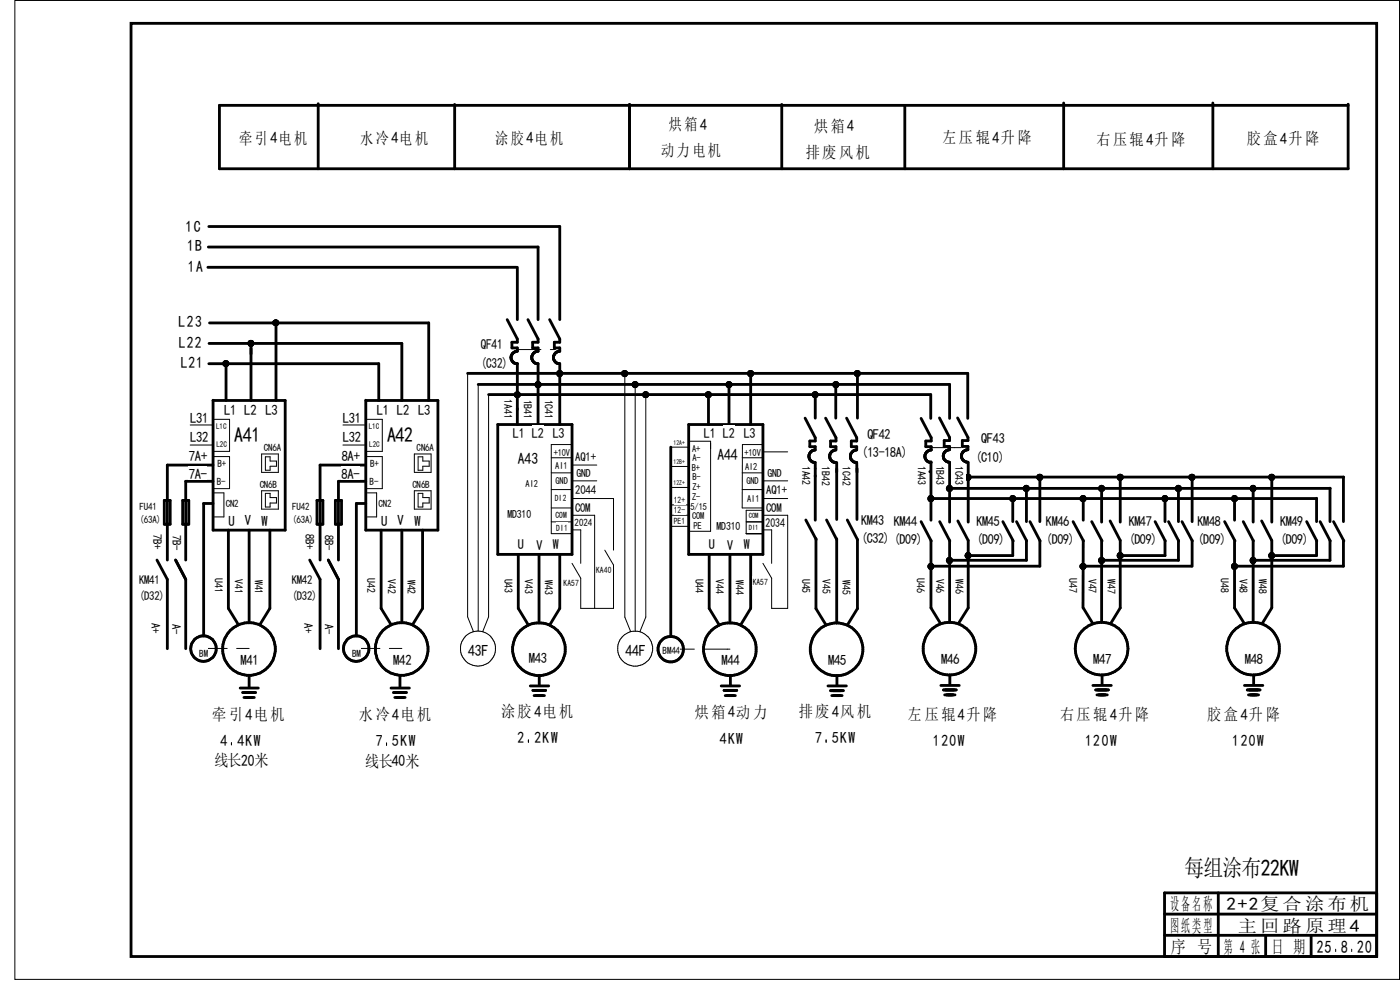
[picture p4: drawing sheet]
<svg xmlns="http://www.w3.org/2000/svg" width="297mm" height="210mm" viewBox="0 0 297 210" stroke-linecap="round" stroke-linejoin="round" font-family="sans-serif">
<g fill="none" stroke="#000" stroke-width=".6">
<path d="M67.5 22v13.8M96.5 22.2v13.6M133.6 22.2v13.6M165.8 22.2v13.6M191.9 22.3v13.5M225.6 21.8v14M257.3 21.8v14M286 22.1v13.7h-239.4v-13.5h239.4M44.1 56.7h65.5M44.2 52.4h69.9v15.4M44.3 48.1h74.5v19.7M109.7 56.7v11.1"/>
<path d="M44.3 77.1h36.1v7.8M44.3 72.9h40.9v12M44.4 68.5h46.6v16.4M48 77.1v7.8M53.3 72.9v12M58.5 68.5v16.4M99.2 79.2h106.1v9.5M107.6 67.8l2.1 4.1v.7h-1.1v1.2h1.1v.7a1.35 1.35 0 0 0-1.1 2M108.6 76.5l.5 .5 .3 .1M108.6 76.5l.2 .3 .6 .3M109.4 77.1h.3v13M112 67.8l2.1 4.1v.7h-1.1v1.2h1.1v.7a1.35 1.35 0 0 0-1.1 2"/>
<path d="M113 76.5l.5 .5M113.5 77l.3 .1M113.8 77.1h.3M113.8 77.1h.3v13M116.6 67.8l2.2 4.1v.7h-1.2v1.2h1.2v.7h-.4M117.6 76.5l.4 .5 .4 .1M117.6 76.5l.2 .3 .6 .3M117.8 74.9a1.29 1.29 0 0 0-.2 1.6M118.4 74.5l-.6 .4M118.4 77.1h.3M118.4 77.1h.4v13.1M159.2 79.3v10.8"/>
<path d="M181.9 79.2v9.5M45.2 98.6h-9.7v20.2M45.2 84.9v27.6h15.3v-27.6h-15.3M77.6 98.6h-9.7v20.2M77.6 84.9v27.6h15.3v-27.6h-15.3M101.4 81.5h100.1v7.2M103.7 83.7h93.8v5M105.6 90.1h15.8v27.5h-15.8zM142.3 94.9v40.1M146.1 90.1h15.8v27.5h-15.8zM150.3 83.7v6.4M154.6 81.5v8.6"/>
<path d="M170.8 88.7l2.2 4.2v.6h-1.2v1.2h1.2v.8M171.6 96.8l.1 .6 .5 .5M171.6 96.8l.4 .9M172.2 97.9l.7 .2zM172.9 95.5a1.37 1.37 0 0 0-1.3 1.3M173 83.7v5M173 98.1v12.2M175.1 88.7l2.3 4.2v.6h-1.2v1.2h1.2v.8M176 96.8l.1 .6M176.1 97.4l.5 .5M176.6 97.9l.7 .2M177.3 95.5a1.37 1.37 0 0 0-1.3 1.3"/>
<path d="M177.3 81.6v7.1M177.5 98.1v12.1M179.6 88.7l2.2 4.2v.6h-1.2v1.2h1.2v.8M180.4 96.8l.1 .6M180.5 97.4l.5 .5M181 97.9l.7 .2M181.7 95.5a1.37 1.37 0 0 0-1.3 1.3M181.8 98.1v2.1M181.8 99.4v10.8M195.4 88.7l2.2 4.2v.6h-1.2v1.2h1.2v.8a1.35 1.35 0 0 0-1.2 1.9M196.4 97.4l.4 .5 .4 .1M196.4 97.4l.2 .4 .6 .2"/>
<path d="M197.2 98l.3 .1M197.2 98l.4 .1M197.5 97.9v12.4M199.3 88.7l2.2 4.1v.7h-1.2v1.2h1.2v.7M200.1 96.4v.6M200.1 97l.4 .6M200.5 97.6l.2 .3M200.7 97.9l.7 .1zM201.4 95.4a1.36 1.36 0 0 0-1.3 1M201.5 98v12.7M203.1 88.7l2.3 4.1v.7h-1.3v1.2h1.3v.7M205.3 95.4a1.32 1.32 0 0 0-1.3 1.3 1.32 1.32 0 0 0 1.3 1.3"/>
<path d="M205.4 98v12.7M33.3 118.8l2.2 4.1v14.7M34.9 106.2h1.2v5h-1.2zM37.3 118.8l2.1 4.1v14.7M38.8 106.2h1.2v5h-1.2zM45.2 102.1h-5.8v16.7M45.2 106.8h-2v28.1M48.5 112.5v16.6l2.1 3.5M52.9 112.5v19.6M57.3 112.5v16.6l-2.2 3.5M65.7 118.8l2.2 4.1v14.7M67.2 106.2h1.3v5h-1.3z"/>
<path d="M69.6 118.8l2.2 4.1v14.7M71.1 106.2h1.4v5h-1.4zM77.6 102.1h-5.8v16.7M77.6 106.8h-2v28.1M80.9 112.5v16.6l2.1 3.5M85.2 112.5v19.6M89.6 112.5v16.6l-2.1 3.5M110 117.6v11.5l2.1 3.5M114.4 117.6v14.5M118.8 117.6v11.5l-2.2 3.5M150.4 117.6v11.5l2.2 3.5M154.9 117.6v14.5"/>
<path d="M159.2 117.6v11.5l-2.1 3.5M170.9 110.3l2.3 4.2M173.1 114.2v14.9l2.1 3.5M175.3 110.3l2.2 4.2M177.5 114.3v17.8M179.7 110.3l2.2 4.2v14.6l-2.2 3.5M195.4 110.6l2.2 4.1M197.2 100h.1M197.5 114.6v14.3l2.1 3.4M197.5 105.8h81.8M199.4 110.6l2.1 4.1M201.5 114.6v17.4"/>
<path d="M201.5 103.6h80.7M203.2 110.5l2.2 4.1v14.3l-2.1 3.4M205.4 101.2h79.6M212.7 110.6l2.2 4.1M214.8 105.7v4.9M214.8 114.6v3.3h-9.4M215.7 110.6l2.1 4.1M217.7 103.5v7.1M217.7 114.6v4.3h-16.2M218.5 110.6l2.1 4.1M220.6 101.2v9.4M220.6 114.6v5.5h-23.1"/>
<path d="M227.6 110.6l2.2 4.1M229.8 105.8v4.5M229.8 114.6v14.3M231.6 110.6l2.2 4.1M233.7 103.6v7.1M233.7 114.6v17.4M235.5 110.5l2.2 4.1v14.3l-2.1 3.4M237.7 101.2v9.5M245 110.6l2.2 4.1M247.1 114.6v3.3h-9.4M247.1 105.7v4.9M247.9 110.6l2.1 4.1"/>
<path d="M250 114.6v4.3h-16.3M250 103.5v7.1M250.8 110.6l2.1 4.1M252.9 114.6l-.1 5.5h-23M252.9 101.2v9.4M259.8 110.6l2.2 4.1M261.6 106.1v.1M261.9 105.8v4.5M261.9 114.6v14.3l2.1 3.4M263.7 110.6l2.2 4.1M265.9 103.6v7.1M265.9 114.6v17.4"/>
<path d="M267.6 110.5l2.2 4.1v14.3l-2 3.4M269.8 101.2v9.5M277.2 110.6l2.1 4.1M279.3 114.6v3.3h-9.5M279.3 105.7v4.9M280.1 110.6l2.1 4.1M282.1 114.6v4.3h-16.2M282.1 103.5v7.1M282.9 110.6l2.2 4.1M285 114.6v5.5h-23.1M285 101.2v9.4M229.8 128.9l2 3.4"/>
<path d="M233.7 132a5.6 5.6 0 0 0-5.2 7.8 5.6 5.6 0 0 0 9.2 1.7 5.6 5.6 0 0 0-2.1-9.2M233.7 132l1.9 .3M265.9 132a5.6 5.6 0 0 0-5.2 7.8 5.6 5.6 0 0 0 9.1 1.7 5.6 5.6 0 0 0-2-9.2M265.9 132l1.9 .3M51 145.9h3.8M51.5 146.9h2.7M51.7 147.9h2.3M52.9 143.3v2.5M82.9 145.9h3.9M83.5 146.9h2.7M83.8 147.9h2.1M84.8 143.3v2.5"/>
<path d="M112.5 145.5h3.9M113.1 146.4h2.6M113.3 147.6h2.2M114.4 143.3v2M153 145.5h3.9M153.6 146.4h2.7M153.8 147.6h2.2M155 143.3v2M175.6 145.5h3.9M176.2 146.5h2.7M176.5 147.6h2.1M177.6 143.3v2"/>
<path d="M199.6 145.4h3.9M200.1 146.3h2.8M200.4 147.4h2.2M201.5 143.2v2M231.8 145.4h3.9M232.4 146.3h2.8M232.7 147.4h2.2M233.8 143.2v2M264 145.4h3.9M264.6 146.3h2.7M264.9 147.4h2.1M266 143.2v2"/>
<circle cx="47.9" cy="77.1" r=".45"/>
<circle cx="53.2" cy="72.8" r=".45"/>
<circle cx="58.5" cy="68.5" r=".45"/>
<circle cx="118.7" cy="79.2" r=".45"/>
<circle cx="132.5" cy="79.2" r=".47"/>
<circle cx="159.2" cy="79.2" r=".47"/>
<circle cx="181.9" cy="79.2" r=".45"/>
<circle cx="109.8" cy="83.7" r=".45"/>
<circle cx="114.1" cy="81.6" r=".47"/>
<circle cx="134.7" cy="81.6" r=".45"/>
<circle cx="137" cy="83.7" r=".45"/>
<circle cx="150.3" cy="83.7" r=".45"/>
<circle cx="154.7" cy="81.6" r=".46"/>
<circle cx="172.9" cy="83.7" r=".44"/>
<circle cx="177.3" cy="81.6" r=".47"/>
<circle cx="197.5" cy="105.8" r=".46"/>
<circle cx="201.4" cy="103.6" r=".45"/>
<circle cx="201.4" cy="118.9" r=".44"/>
<circle cx="205.4" cy="117.9" r=".45"/>
<circle cx="205.4" cy="101.3" r=".46"/>
<circle cx="214.8" cy="105.7" r=".46"/>
<circle cx="217.7" cy="103.6" r=".45"/>
<circle cx="220.6" cy="101.2" r=".46"/>
<circle cx="229.8" cy="105.8" r=".44"/>
<circle cx="233.7" cy="118.9" r=".47"/>
<circle cx="233.7" cy="103.6" r=".46"/>
<circle cx="237.6" cy="101.2" r=".46"/>
<circle cx="237.6" cy="117.9" r=".47"/>
<circle cx="247.1" cy="105.8" r=".45"/>
<circle cx="250" cy="103.6" r=".47"/>
<circle cx="252.9" cy="101.3" r=".46"/>
<circle cx="261.9" cy="105.8" r=".45"/>
<circle cx="265.8" cy="118.9" r=".46"/>
<circle cx="265.8" cy="103.6" r=".47"/>
<circle cx="269.7" cy="101.2" r=".46"/>
<circle cx="269.8" cy="117.9" r=".45"/>
<circle cx="43.2" cy="137.6" r="2.7"/>
<circle cx="52.8" cy="137.7" r="5.6"/>
<circle cx="75.6" cy="137.6" r="2.71"/>
<circle cx="85.2" cy="137.7" r="5.6"/>
<circle cx="114.3" cy="137.7" r="5.6"/>
<circle cx="142.3" cy="137.7" r="2.71"/>
<circle cx="154.8" cy="137.7" r="5.6"/>
<circle cx="177.5" cy="137.7" r="5.6"/>
<circle cx="197.5" cy="120.2" r=".45"/>
<circle cx="201.4" cy="137.6" r="5.6"/>
<circle cx="229.8" cy="120.2" r=".45"/>
<circle cx="261.9" cy="120.2" r=".46"/>
</g>
<g fill="none" stroke="#000" stroke-width=".21">
<path d="M99.2 79.2v51.6l1.2 3.2M109.7 74.1h5M116.8 74.1h1.1M132.6 79.3v51.6l1.2 3.1M40.3 90.1h4.9M40.3 94.4h4.9M45.2 89h3.5v6.7h-3.5M45.2 96.9h3.5v6.8h-3.5M55.5 96.3h3.5v3.9h-3.5zM56.3 96.9h1v.9h1.4v1.1h-1.4v.9h-1zM72.7 90.1h4.9M72.7 94.4h4.9"/>
<path d="M77.6 89h3.5v6.7h-3.5M77.6 96.9h3.5v6.8h-3.5M87.9 96.3h3.6v3.9h-3.6zM88.7 96.9h1v.9h1.4v1.1h-1.4v.9h-1zM101.4 81.5v52.3M103.7 83.7v47.1l-1.3 3.2M117 97.1h4.3M121.3 98.6h5.3M121.4 94.3h-4.4v18.9h4.3M134.7 81.6v52.2M137 83.7v47.2l-1.3 3.1M142.3 94.9h3.8"/>
<path d="M142.3 98.9h3.8M146.1 93.6h4.6v19.1h-4.6M157.5 97.1h4.3M161.9 94.3h-4.4v13.4h4.4M161.9 95.9h5.2M197.6 95h6.3M45.2 104.5h2.3v5.2h-2.3M55.5 104.1h3.5v3.9h-3.5zM56.3 104.7h1v.9h1.4v1.1h-1.4v.9h-1zM77.6 104.5h2.3v5.2h-2.3M87.9 104.1h3.6v3.9h-3.6zM88.7 104.7h1v.9h1.4v1.1h-1.4v.9h-1z"/>
<path d="M117 107.7h4.4M117 110.7h4.3M117 100.3h4.4M117 103.8h4.4M121.3 105.8h8.9v10.9M121.4 112.4h1.8v7.1M121.4 109.3h4.8v19.8M121.4 102h5.2M128.3 116.7l1.9 3.2v9.2h-7v-6.4l-1.8-3.2M142.3 103.4h3.8M142.3 107.1h3.8M142.3 109.3h3.8"/>
<path d="M142.3 111.6h3.8M157.5 100.3h4.4M157.5 103.8h4.4M158.3 110.7h3.5M161.8 108.2h-3.5v5h3.5M161.8 105.8h5.3M161.9 109.3h5.2v19.8h-3.4v-6.4l-1.8-3.2M161.9 112.4h1.8v7.1M161.9 102h5.2M43.2 137.5h5M50.2 137.5h2.7M75.6 137.5h5"/>
<path d="M82.6 137.5h2.6M142.3 137.7h5M149.3 137.7h5.6"/>
<circle cx="101.4" cy="137.6" r="3.7"/>
<circle cx="134.7" cy="137.6" r="3.7"/>
</g>
<g fill="#000">
<circle cx="109.7" cy="86.7" r=".3"/>
<circle cx="173" cy="100.9" r=".3"/>
</g>
<g fill="#fff">
<path d="M29.5 121.5h4.4v2.6h-4.4z" fill-rule="evenodd"/>
<path d="M29.5 124.9h5.5v2.6h-5.5z" fill-rule="evenodd"/>
<path d="M56.3 85.3h2.6v3h-2.6z" fill-rule="evenodd"/>
<path d="M51.8 85.3h2.6v3h-2.6z" fill-rule="evenodd"/>
<path d="M47.5 85.3h2.6v3h-2.6z" fill-rule="evenodd"/>
<path d="M55.5 108.7h1.3v3h-1.3z" fill-rule="evenodd"/>
<path d="M51.9 108.7h1.3v3h-1.3z" fill-rule="evenodd"/>
<path d="M48.5 108.7h1.3v3h-1.3z" fill-rule="evenodd"/>
<path d="M36.3 132.3h2.5v2.2h-2.5z" fill-rule="evenodd"/>
<path d="M32.2 113.3h2.6v3.3h-2.6z" fill-rule="evenodd"/>
<path d="M49.7 89.8h5.5v4.3h-5.5z" fill-rule="evenodd"/>
<path d="M31.8 132.2h2.6v2.2h-2.6z" fill-rule="evenodd"/>
<path d="M42.3 137.4h1.8v2.1h-1.8z" fill-rule="evenodd"/>
<path d="M29.6 106.2h3.7v2.1h-3.7z" fill-rule="evenodd"/>
<path d="M29.6 109h4.6v2.2h-4.6z" fill-rule="evenodd"/>
<path d="M51 138.2h3.9v3h-3.9z" fill-rule="evenodd"/>
<path d="M40.1 95.1h3.8v3h-3.8z" fill-rule="evenodd"/>
<path d="M40 98.8h3.9v3h-3.9z" fill-rule="evenodd"/>
<path d="M46 100.9h1.9v2.1h-1.9z" fill-rule="evenodd"/>
<path d="M46.1 97.2h1.9v2.1h-1.9z" fill-rule="evenodd"/>
<path d="M55.1 101.6h3.7v2.1h-3.7z" fill-rule="evenodd"/>
<path d="M40.3 86.9h3.9v3h-3.9z" fill-rule="evenodd"/>
<path d="M45.9 93.3h2.2v1.7h-2.2z" fill-rule="evenodd"/>
<path d="M45.8 89.4h2.2v1.8h-2.2z" fill-rule="evenodd"/>
<path d="M47.9 105.6h2.8v2.1h-2.8z" fill-rule="evenodd"/>
<path d="M56 93.8h3.7v2.2h-3.7z" fill-rule="evenodd"/>
<path d="M61.9 121.5h4.4v2.6h-4.4z" fill-rule="evenodd"/>
<path d="M61.9 124.9h5.5v2.6h-5.5z" fill-rule="evenodd"/>
<path d="M88.7 85.3h2.6v3h-2.6z" fill-rule="evenodd"/>
<path d="M84.2 85.3h2.6v3h-2.6z" fill-rule="evenodd"/>
<path d="M79.9 85.3h2.6v3h-2.6z" fill-rule="evenodd"/>
<path d="M87.9 108.7h1.3v3h-1.3z" fill-rule="evenodd"/>
<path d="M84.3 108.7h1.3v3h-1.3z" fill-rule="evenodd"/>
<path d="M80.9 108.7h1.3v3h-1.3z" fill-rule="evenodd"/>
<path d="M64.6 113.3h2.6v3.3h-2.6z" fill-rule="evenodd"/>
<path d="M82.1 89.8h5.5v4.3h-5.5z" fill-rule="evenodd"/>
<path d="M74.7 137.4h1.8v2.1h-1.8z" fill-rule="evenodd"/>
<path d="M62 106.2h3.7v2.1h-3.7z" fill-rule="evenodd"/>
<path d="M62 109h4.6v2.2h-4.6z" fill-rule="evenodd"/>
<path d="M83.4 138.2h3.9v3h-3.9z" fill-rule="evenodd"/>
<path d="M72.5 95.1h3.8v3h-3.8z" fill-rule="evenodd"/>
<path d="M72.4 98.8h3.9v3h-3.9z" fill-rule="evenodd"/>
<path d="M78.4 100.9h1.9v2.1h-1.9z" fill-rule="evenodd"/>
<path d="M78.5 97.2h1.9v2.1h-1.9z" fill-rule="evenodd"/>
<path d="M87.5 101.6h3.7v2.1h-3.7z" fill-rule="evenodd"/>
<path d="M72.7 91.1h3.9v3h-3.9z" fill-rule="evenodd"/>
<path d="M72.7 86.9h3.9v3h-3.9z" fill-rule="evenodd"/>
<path d="M78.3 93.3h2.2v1.7h-2.2z" fill-rule="evenodd"/>
<path d="M78.2 89.4h2.2v1.8h-2.2z" fill-rule="evenodd"/>
<path d="M80.3 105.6h2.8v2.1h-2.8z" fill-rule="evenodd"/>
<path d="M88.4 93.8h3.7v2.2h-3.7z" fill-rule="evenodd"/>
<path d="M76.1 149.7h16v3.3h-16z" fill-rule="evenodd"/>
</g>
<path d="M82 157.6v.5" fill="none" stroke="#000" stroke-width=".21"/>
<g fill="#fff">
<path d="M40.3 91.1h3.9v3h-3.9z" fill-rule="evenodd"/>
<path d="M68.7 132.3h2.5v2.2h-2.5z" fill-rule="evenodd"/>
<path d="M64.2 132.2h2.6v2.2h-2.6z" fill-rule="evenodd"/>
<path d="M45 149.6h16v3.3h-16z" fill-rule="evenodd"/>
</g>
<path d="M49.1 157.5v.5" fill="none" stroke="#000" stroke-width=".21"/>
<g fill="#fff">
<path d="M117.8 100.8h2.7v2.1h-2.7z" fill-rule="evenodd"/>
<path d="M117.3 90.3h2.5v2.9h-2.5z" fill-rule="evenodd"/>
<path d="M122 106.3h3.3v2.5h-3.3z" fill-rule="evenodd"/>
<path d="M122 102.5h4.4v2.6h-4.4z" fill-rule="evenodd"/>
<path d="M106.8 122.7h2.4v3.1h-2.4z" fill-rule="evenodd"/>
<path d="M111.1 122.9h2.4v3h-2.4z" fill-rule="evenodd"/>
<path d="M115.3 123h2.4v3.1h-2.4z" fill-rule="evenodd"/>
<path d="M113.8 114h1.2v2.9h-1.2z" fill-rule="evenodd"/>
<path d="M109.9 113.8h1.2v3h-1.2z" fill-rule="evenodd"/>
<path d="M117.2 113.8h1.3v2.9h-1.3z" fill-rule="evenodd"/>
<path d="M108.8 90.3h2.5v2.9h-2.5z" fill-rule="evenodd"/>
<path d="M112.9 90.3h2.5v2.9h-2.5z" fill-rule="evenodd"/>
<path d="M117.4 94.8h3.5v2h-3.5z" fill-rule="evenodd"/>
<path d="M115.3 84.7h2.4v4.1h-2.4z" fill-rule="evenodd"/>
<path d="M110.9 84.7h2.4v4.1h-2.4z" fill-rule="evenodd"/>
<path d="M106.7 84.6h2.4v4.1h-2.4z" fill-rule="evenodd"/>
<path d="M122.3 99.1h3.1v2.4h-3.1z" fill-rule="evenodd"/>
<path d="M106.3 149h15.9v3.4h-15.9z" fill-rule="evenodd"/>
</g>
<path d="M112.1 157v.5" fill="none" stroke="#000" stroke-width=".21"/>
<g fill="#fff">
<path d="M99.3 136.1h4.3v3.3h-4.3z" fill-rule="evenodd"/>
<path d="M169.9 122.8h2.4v3h-2.4z" fill-rule="evenodd"/>
<path d="M174.2 122.9h2.4v3.1h-2.4z" fill-rule="evenodd"/>
<path d="M178.5 123h2.4v3.1h-2.4z" fill-rule="evenodd"/>
<path d="M175.7 138.2h3.8v3h-3.8z" fill-rule="evenodd"/>
<path d="M169.4 149h16v3.4h-16z" fill-rule="evenodd"/>
</g>
<path d="M175.2 157v.5" fill="none" stroke="#000" stroke-width=".21"/>
<g fill="#fff">
<path d="M178.5 98.9h2.4v4.1h-2.4z" fill-rule="evenodd"/>
<path d="M174.1 98.9h2.4v4.1h-2.4z" fill-rule="evenodd"/>
<path d="M169.9 98.8h2.4v4.1h-2.4z" fill-rule="evenodd"/>
<path d="M102 71.4h4.6v3h-4.6z" fill-rule="evenodd"/>
<path d="M102 75.3h5.8v2.9h-5.8z" fill-rule="evenodd"/>
<path d="M182.8 94.3h9.7v2.9h-9.7z" fill-rule="evenodd"/>
<path d="M158.1 97.7h2.6v2.1h-2.6z" fill-rule="evenodd"/>
<path d="M158.5 104.5h2.6v2.1h-2.6z" fill-rule="evenodd"/>
<path d="M158.3 100.8h2.7v2.1h-2.7z" fill-rule="evenodd"/>
<path d="M157.8 90.3h2.5v2.9h-2.5z" fill-rule="evenodd"/>
<path d="M158.8 111h2.1v1.6h-2.1z" fill-rule="evenodd"/>
<path d="M158.8 108.5h2.1v1.6h-2.1z" fill-rule="evenodd"/>
<path d="M162.5 106.3h3.3v2.5h-3.3z" fill-rule="evenodd"/>
<path d="M162.5 102.5h4.4v2.6h-4.4z" fill-rule="evenodd"/>
<path d="M147.3 122.7h2.4v3.1h-2.4z" fill-rule="evenodd"/>
<path d="M151.6 122.9h2.4v3h-2.4z" fill-rule="evenodd"/>
<path d="M155.8 123h2.4v3.1h-2.4z" fill-rule="evenodd"/>
<path d="M153 138.2h3.9v3h-3.9z" fill-rule="evenodd"/>
<path d="M162.4 109.5h4.1v2.6h-4.1z" fill-rule="evenodd"/>
<path d="M154.3 114h1.3v2.9h-1.3z" fill-rule="evenodd"/>
<path d="M150.4 113.8h1.3v3h-1.3z" fill-rule="evenodd"/>
<path d="M157.7 113.8h1.3v2.9h-1.3z" fill-rule="evenodd"/>
<path d="M152.2 94.6h4.3v3.3h-4.3z" fill-rule="evenodd"/>
<path d="M149.3 90.3h2.5v2.9h-2.5z" fill-rule="evenodd"/>
<path d="M153.3 90.3h2.6v2.9h-2.6z" fill-rule="evenodd"/>
<path d="M152 110.3h5.1v2.4h-5.1z" fill-rule="evenodd"/>
<path d="M159.7 122.3h3.2v2h-3.2z" fill-rule="evenodd"/>
<path d="M157.9 94.8h3.5v2h-3.5z" fill-rule="evenodd"/>
<path d="M162.8 99.1h3.1v2.4h-3.1z" fill-rule="evenodd"/>
<path d="M147.1 110.3h1.7v2.1h-1.7z" fill-rule="evenodd"/>
<path d="M146.8 108.2h2.7v2h-2.7z" fill-rule="evenodd"/>
<path d="M146.8 104.2h1.8v2h-1.8z" fill-rule="evenodd"/>
<path d="M146.9 102.1h1.8v2.1h-1.8z" fill-rule="evenodd"/>
<path d="M146.9 100h1.8v2.1h-1.8z" fill-rule="evenodd"/>
<path d="M146.8 97.9h1.8v2h-1.8z" fill-rule="evenodd"/>
<path d="M146.9 95.9h1.8v2h-1.8z" fill-rule="evenodd"/>
<path d="M146.5 106.2h3.5v2h-3.5z" fill-rule="evenodd"/>
<path d="M132.6 136.1h4.3v3.3h-4.3z" fill-rule="evenodd"/>
<path d="M146.8 93.9h1.8v2.1h-1.8z" fill-rule="evenodd"/>
<path d="M142.9 107.2h2.5v1.9h-2.5z" fill-rule="evenodd"/>
<path d="M142.9 109.5h2.5v1.9h-2.5z" fill-rule="evenodd"/>
<path d="M142.9 105h2.5v1.9h-2.5z" fill-rule="evenodd"/>
<path d="M140.6 136.7h3.7v2.1h-3.7z" fill-rule="evenodd"/>
<path d="M142.9 93h2.4v1.5h-2.4z" fill-rule="evenodd"/>
<path d="M142.9 97.2h2.4v1.4h-2.4z" fill-rule="evenodd"/>
<path d="M142.9 101.6h2.4v1.5h-2.4z" fill-rule="evenodd"/>
<path d="M109.9 95.3h4.3v3.4h-4.3z" fill-rule="evenodd"/>
<path d="M199.6 138.1h3.9v3h-3.9z" fill-rule="evenodd"/>
<path d="M194.3 122.6h2.4v3.1h-2.4z" fill-rule="evenodd"/>
<path d="M202.4 122.9h2.4v3.1h-2.4z" fill-rule="evenodd"/>
<path d="M206.9 95.3h6.2v2.9h-6.2z" fill-rule="evenodd"/>
<path d="M182.6 108.8h4.9v2.9h-4.9z" fill-rule="evenodd"/>
<path d="M182.6 112.6h6.1v2.9h-6.1z" fill-rule="evenodd"/>
<path d="M231.9 138.1h3.9v3h-3.9z" fill-rule="evenodd"/>
<path d="M226.6 122.6h2.4v3.1h-2.4z" fill-rule="evenodd"/>
<path d="M234.7 122.9h2.4v3.1h-2.4z" fill-rule="evenodd"/>
<path d="M264 138.1h3.9v3h-3.9z" fill-rule="evenodd"/>
<path d="M258.7 122.6h2.4v3.1h-2.4z" fill-rule="evenodd"/>
<path d="M266.8 122.9h2.4v3.1h-2.4z" fill-rule="evenodd"/>
<path d="M202.4 98.8h2.4v4.1h-2.4z" fill-rule="evenodd"/>
<path d="M198.3 98.7h2.4v4.1h-2.4z" fill-rule="evenodd"/>
<path d="M194.4 98.8h2.4v4.1h-2.4z" fill-rule="evenodd"/>
<path d="M140.2 30.1h13.4v3.3h-13.4z" fill-rule="evenodd"/>
<path d="M170.9 30.4h14.2v3.3h-14.2z" fill-rule="evenodd"/>
<path d="M198.3 122.8h2.4v3h-2.4z" fill-rule="evenodd"/>
<path d="M230.7 122.8h2.4v3h-2.4z" fill-rule="evenodd"/>
<path d="M262.7 122.8h2.4v3h-2.4z" fill-rule="evenodd"/>
<path d="M105 27.4h15v3.3h-15z" fill-rule="evenodd"/>
<path d="M76.4 27.4h15v3.3h-15z" fill-rule="evenodd"/>
<path d="M50.7 27.4h15.1v3.3h-15.1z" fill-rule="evenodd"/>
<path d="M49.6 122.8h2.4v3.1h-2.4z" fill-rule="evenodd"/>
<path d="M53.8 123h2.4v3h-2.4z" fill-rule="evenodd"/>
<path d="M45.3 122.7h2.4v3.1h-2.4z" fill-rule="evenodd"/>
<path d="M77.7 122.7h2.4v3.1h-2.4z" fill-rule="evenodd"/>
<path d="M82 122.8h2.4v3.1h-2.4z" fill-rule="evenodd"/>
<path d="M86.2 123h2.4v3h-2.4z" fill-rule="evenodd"/>
<path d="M189.6 108.9h4.9v2.9h-4.9z" fill-rule="evenodd"/>
<path d="M189.6 112.7h6.1v2.9h-6.1z" fill-rule="evenodd"/>
<path d="M207.1 109h4.9v2.8h-4.9z" fill-rule="evenodd"/>
<path d="M207.1 112.8h6.1v2.8h-6.1z" fill-rule="evenodd"/>
<path d="M221.9 108.9h4.9v2.9h-4.9z" fill-rule="evenodd"/>
<path d="M221.9 112.7h6.1v2.9h-6.1z" fill-rule="evenodd"/>
<path d="M239.4 109h4.9v2.8h-4.9z" fill-rule="evenodd"/>
<path d="M239.4 112.8h6.1v2.8h-6.1z" fill-rule="evenodd"/>
<path d="M254 108.9h4.9v2.9h-4.9z" fill-rule="evenodd"/>
<path d="M254 112.7h6.1v2.9h-6.1z" fill-rule="evenodd"/>
<path d="M271.5 109h4.9v2.8h-4.9z" fill-rule="evenodd"/>
<path d="M271.5 112.8h6.2v2.8h-6.2z" fill-rule="evenodd"/>
<path d="M38.3 75.1h5.1v3.3h-5.1z" fill-rule="evenodd"/>
<path d="M37.9 70.9h5.1v3.3h-5.1z" fill-rule="evenodd"/>
<path d="M37.8 66.4h5.4v3.4h-5.4z" fill-rule="evenodd"/>
<path d="M39.3 46.1h3.6v3.4h-3.6z" fill-rule="evenodd"/>
<path d="M39.7 50.3h3.6v3.4h-3.6z" fill-rule="evenodd"/>
<path d="M39.8 54.7h3.6v3.3h-3.6z" fill-rule="evenodd"/>
<path d="M36.3 113.4h2.6v3.3h-2.6z" fill-rule="evenodd"/>
<path d="M68.7 113.5h2.5v3.3h-2.5z" fill-rule="evenodd"/>
<path d="M111.5 101.4h2.6v2.1h-2.6z" fill-rule="evenodd"/>
<path d="M117.8 97.6h2.7v2.1h-2.7z" fill-rule="evenodd"/>
<path d="M122 95.5h4.4v2.6h-4.4z" fill-rule="evenodd"/>
<path d="M107.6 107.6h5.1v2.4h-5.1z" fill-rule="evenodd"/>
<path d="M117.8 108.2h2.5v1.9h-2.5z" fill-rule="evenodd"/>
<path d="M118 110.9h2.5v2h-2.5z" fill-rule="evenodd"/>
<path d="M117.7 104.6h2.5v2h-2.5z" fill-rule="evenodd"/>
<path d="M121.9 109.6h3.8v2.2h-3.8z" fill-rule="evenodd"/>
<path d="M119.5 122.5h3.3v1.9h-3.3z" fill-rule="evenodd"/>
<path d="M126.5 119.8h3.3v1.9h-3.3z" fill-rule="evenodd"/>
<path d="M147.4 149.2h15.9v3.3h-15.9z" fill-rule="evenodd"/>
<path d="M112.2 137.8h3.9v3h-3.9z" fill-rule="evenodd"/>
<path d="M251.3 181.5h24.2v4.7h-24.2z" fill-rule="evenodd"/>
<path d="M45.5 159.5h11.3v3.3h-11.3z" fill-rule="evenodd"/>
<path d="M77.5 159.5h11.3v3.4h-11.3z" fill-rule="evenodd"/>
<path d="M260.2 189.8h30.9v3.6h-30.9z" fill-rule="evenodd"/>
<path d="M262.6 194.3h26.2v3.6h-26.2z" fill-rule="evenodd"/>
<path d="M279.4 198.8h12v3.6h-12z" fill-rule="evenodd"/>
</g>
<path d="M283.4 201.4v.5M286.8 201.4v.5" fill="none" stroke="#000" stroke-width=".21"/>
<g fill="#fff">
<path d="M248.2 189.8h9.5v3.6h-9.5z" fill-rule="evenodd"/>
<path d="M248.2 194.3h9.5v3.6h-9.5z" fill-rule="evenodd"/>
<path d="M29.5 121.5h4.4v2.6h-4.4z" fill-rule="evenodd"/>
<path d="M29.5 124.9h5.5v2.6h-5.5z" fill-rule="evenodd"/>
<path d="M56.3 85.3h2.6v3h-2.6z" fill-rule="evenodd"/>
<path d="M51.8 85.3h2.6v3h-2.6z" fill-rule="evenodd"/>
<path d="M47.5 85.3h2.6v3h-2.6z" fill-rule="evenodd"/>
<path d="M55.5 108.7h1.3v3h-1.3z" fill-rule="evenodd"/>
<path d="M51.9 108.7h1.3v3h-1.3z" fill-rule="evenodd"/>
<path d="M48.5 108.7h1.3v3h-1.3z" fill-rule="evenodd"/>
<path d="M36.3 132.3h2.5v2.2h-2.5z" fill-rule="evenodd"/>
<path d="M32.2 113.3h2.6v3.3h-2.6z" fill-rule="evenodd"/>
<path d="M49.7 89.8h5.5v4.3h-5.5z" fill-rule="evenodd"/>
<path d="M31.8 132.2h2.6v2.2h-2.6z" fill-rule="evenodd"/>
<path d="M42.3 137.4h1.8v2.1h-1.8z" fill-rule="evenodd"/>
<path d="M29.6 106.2h3.7v2.1h-3.7z" fill-rule="evenodd"/>
<path d="M29.6 109h4.6v2.2h-4.6z" fill-rule="evenodd"/>
<path d="M51 138.2h3.9v3h-3.9z" fill-rule="evenodd"/>
<path d="M40.1 95.1h3.8v3h-3.8z" fill-rule="evenodd"/>
<path d="M40 98.8h3.9v3h-3.9z" fill-rule="evenodd"/>
<path d="M46 100.9h1.9v2.1h-1.9z" fill-rule="evenodd"/>
<path d="M46.1 97.2h1.9v2.1h-1.9z" fill-rule="evenodd"/>
<path d="M55.1 101.6h3.7v2.1h-3.7z" fill-rule="evenodd"/>
<path d="M40.3 86.9h3.9v3h-3.9z" fill-rule="evenodd"/>
<path d="M45.9 93.3h2.2v1.7h-2.2z" fill-rule="evenodd"/>
<path d="M45.8 89.4h2.2v1.8h-2.2z" fill-rule="evenodd"/>
<path d="M47.9 105.6h2.8v2.1h-2.8z" fill-rule="evenodd"/>
<path d="M56 93.8h3.7v2.2h-3.7z" fill-rule="evenodd"/>
<path d="M61.9 121.5h4.4v2.6h-4.4z" fill-rule="evenodd"/>
<path d="M61.9 124.9h5.5v2.6h-5.5z" fill-rule="evenodd"/>
<path d="M88.7 85.3h2.6v3h-2.6z" fill-rule="evenodd"/>
<path d="M84.2 85.3h2.6v3h-2.6z" fill-rule="evenodd"/>
<path d="M79.9 85.3h2.6v3h-2.6z" fill-rule="evenodd"/>
<path d="M87.9 108.7h1.3v3h-1.3z" fill-rule="evenodd"/>
<path d="M84.3 108.7h1.3v3h-1.3z" fill-rule="evenodd"/>
<path d="M80.9 108.7h1.3v3h-1.3z" fill-rule="evenodd"/>
<path d="M64.6 113.3h2.6v3.3h-2.6z" fill-rule="evenodd"/>
<path d="M82.1 89.8h5.5v4.3h-5.5z" fill-rule="evenodd"/>
<path d="M74.7 137.4h1.8v2.1h-1.8z" fill-rule="evenodd"/>
<path d="M62 106.2h3.7v2.1h-3.7z" fill-rule="evenodd"/>
<path d="M62 109h4.6v2.2h-4.6z" fill-rule="evenodd"/>
<path d="M83.4 138.2h3.9v3h-3.9z" fill-rule="evenodd"/>
<path d="M72.5 95.1h3.8v3h-3.8z" fill-rule="evenodd"/>
<path d="M72.4 98.8h3.9v3h-3.9z" fill-rule="evenodd"/>
<path d="M78.4 100.9h1.9v2.1h-1.9z" fill-rule="evenodd"/>
<path d="M78.5 97.2h1.9v2.1h-1.9z" fill-rule="evenodd"/>
<path d="M87.5 101.6h3.7v2.1h-3.7z" fill-rule="evenodd"/>
<path d="M72.7 91.1h3.9v3h-3.9z" fill-rule="evenodd"/>
<path d="M72.7 86.9h3.9v3h-3.9z" fill-rule="evenodd"/>
<path d="M78.3 93.3h2.2v1.7h-2.2z" fill-rule="evenodd"/>
<path d="M78.2 89.4h2.2v1.8h-2.2z" fill-rule="evenodd"/>
<path d="M80.3 105.6h2.8v2.1h-2.8z" fill-rule="evenodd"/>
<path d="M88.4 93.8h3.7v2.2h-3.7z" fill-rule="evenodd"/>
<path d="M76.1 149.7h16v3.3h-16z" fill-rule="evenodd"/>
</g>
<path d="M82 157.6v.5" fill="none" stroke="#000" stroke-width=".21"/>
<g fill="#fff">
<path d="M40.3 91.1h3.9v3h-3.9z" fill-rule="evenodd"/>
<path d="M68.7 132.3h2.5v2.2h-2.5z" fill-rule="evenodd"/>
<path d="M64.2 132.2h2.6v2.2h-2.6z" fill-rule="evenodd"/>
<path d="M45 149.6h16v3.3h-16z" fill-rule="evenodd"/>
</g>
<path d="M49.1 157.5v.5" fill="none" stroke="#000" stroke-width=".21"/>
<g fill="#fff">
<path d="M117.8 100.8h2.7v2.1h-2.7z" fill-rule="evenodd"/>
<path d="M117.3 90.3h2.5v2.9h-2.5z" fill-rule="evenodd"/>
<path d="M122 106.3h3.3v2.5h-3.3z" fill-rule="evenodd"/>
<path d="M122 102.5h4.4v2.6h-4.4z" fill-rule="evenodd"/>
<path d="M106.8 122.7h2.4v3.1h-2.4z" fill-rule="evenodd"/>
<path d="M111.1 122.9h2.4v3h-2.4z" fill-rule="evenodd"/>
<path d="M115.3 123h2.4v3.1h-2.4z" fill-rule="evenodd"/>
<path d="M113.8 114h1.2v2.9h-1.2z" fill-rule="evenodd"/>
<path d="M109.9 113.8h1.2v3h-1.2z" fill-rule="evenodd"/>
<path d="M117.2 113.8h1.3v2.9h-1.3z" fill-rule="evenodd"/>
<path d="M108.8 90.3h2.5v2.9h-2.5z" fill-rule="evenodd"/>
<path d="M112.9 90.3h2.5v2.9h-2.5z" fill-rule="evenodd"/>
<path d="M117.4 94.8h3.5v2h-3.5z" fill-rule="evenodd"/>
<path d="M115.3 84.7h2.4v4.1h-2.4z" fill-rule="evenodd"/>
<path d="M110.9 84.7h2.4v4.1h-2.4z" fill-rule="evenodd"/>
<path d="M106.7 84.6h2.4v4.1h-2.4z" fill-rule="evenodd"/>
<path d="M122.3 99.1h3.1v2.4h-3.1z" fill-rule="evenodd"/>
<path d="M106.3 149h15.9v3.4h-15.9z" fill-rule="evenodd"/>
</g>
<path d="M112.1 157v.5" fill="none" stroke="#000" stroke-width=".21"/>
<g fill="#fff">
<path d="M99.3 136.1h4.3v3.3h-4.3z" fill-rule="evenodd"/>
<path d="M169.9 122.8h2.4v3h-2.4z" fill-rule="evenodd"/>
<path d="M174.2 122.9h2.4v3.1h-2.4z" fill-rule="evenodd"/>
<path d="M178.5 123h2.4v3.1h-2.4z" fill-rule="evenodd"/>
<path d="M175.7 138.2h3.8v3h-3.8z" fill-rule="evenodd"/>
<path d="M169.4 149h16v3.4h-16z" fill-rule="evenodd"/>
</g>
<path d="M175.2 157v.5" fill="none" stroke="#000" stroke-width=".21"/>
<g fill="#fff">
<path d="M178.5 98.9h2.4v4.1h-2.4z" fill-rule="evenodd"/>
<path d="M174.1 98.9h2.4v4.1h-2.4z" fill-rule="evenodd"/>
<path d="M169.9 98.8h2.4v4.1h-2.4z" fill-rule="evenodd"/>
<path d="M102 71.4h4.6v3h-4.6z" fill-rule="evenodd"/>
<path d="M102 75.3h5.8v2.9h-5.8z" fill-rule="evenodd"/>
<path d="M182.8 94.3h9.7v2.9h-9.7z" fill-rule="evenodd"/>
<path d="M158.1 97.7h2.6v2.1h-2.6z" fill-rule="evenodd"/>
<path d="M158.5 104.5h2.6v2.1h-2.6z" fill-rule="evenodd"/>
<path d="M158.3 100.8h2.7v2.1h-2.7z" fill-rule="evenodd"/>
<path d="M157.8 90.3h2.5v2.9h-2.5z" fill-rule="evenodd"/>
<path d="M158.8 111h2.1v1.6h-2.1z" fill-rule="evenodd"/>
<path d="M158.8 108.5h2.1v1.6h-2.1z" fill-rule="evenodd"/>
<path d="M162.5 106.3h3.3v2.5h-3.3z" fill-rule="evenodd"/>
<path d="M162.5 102.5h4.4v2.6h-4.4z" fill-rule="evenodd"/>
<path d="M147.3 122.7h2.4v3.1h-2.4z" fill-rule="evenodd"/>
<path d="M151.6 122.9h2.4v3h-2.4z" fill-rule="evenodd"/>
<path d="M155.8 123h2.4v3.1h-2.4z" fill-rule="evenodd"/>
<path d="M153 138.2h3.9v3h-3.9z" fill-rule="evenodd"/>
<path d="M162.4 109.5h4.1v2.6h-4.1z" fill-rule="evenodd"/>
<path d="M154.3 114h1.3v2.9h-1.3z" fill-rule="evenodd"/>
<path d="M150.4 113.8h1.3v3h-1.3z" fill-rule="evenodd"/>
<path d="M157.7 113.8h1.3v2.9h-1.3z" fill-rule="evenodd"/>
<path d="M152.2 94.6h4.3v3.3h-4.3z" fill-rule="evenodd"/>
<path d="M149.3 90.3h2.5v2.9h-2.5z" fill-rule="evenodd"/>
<path d="M153.3 90.3h2.6v2.9h-2.6z" fill-rule="evenodd"/>
<path d="M152 110.3h5.1v2.4h-5.1z" fill-rule="evenodd"/>
<path d="M159.7 122.3h3.2v2h-3.2z" fill-rule="evenodd"/>
<path d="M157.9 94.8h3.5v2h-3.5z" fill-rule="evenodd"/>
<path d="M162.8 99.1h3.1v2.4h-3.1z" fill-rule="evenodd"/>
<path d="M147.1 110.3h1.7v2.1h-1.7z" fill-rule="evenodd"/>
<path d="M146.8 108.2h2.7v2h-2.7z" fill-rule="evenodd"/>
<path d="M146.8 104.2h1.8v2h-1.8z" fill-rule="evenodd"/>
<path d="M146.9 102.1h1.8v2.1h-1.8z" fill-rule="evenodd"/>
<path d="M146.9 100h1.8v2.1h-1.8z" fill-rule="evenodd"/>
<path d="M146.8 97.9h1.8v2h-1.8z" fill-rule="evenodd"/>
<path d="M146.9 95.9h1.8v2h-1.8z" fill-rule="evenodd"/>
<path d="M146.5 106.2h3.5v2h-3.5z" fill-rule="evenodd"/>
<path d="M132.6 136.1h4.3v3.3h-4.3z" fill-rule="evenodd"/>
<path d="M146.8 93.9h1.8v2.1h-1.8z" fill-rule="evenodd"/>
<path d="M142.9 107.2h2.5v1.9h-2.5z" fill-rule="evenodd"/>
<path d="M142.9 109.5h2.5v1.9h-2.5z" fill-rule="evenodd"/>
<path d="M142.9 105h2.5v1.9h-2.5z" fill-rule="evenodd"/>
<path d="M140.6 136.7h3.7v2.1h-3.7z" fill-rule="evenodd"/>
<path d="M142.9 93h2.4v1.5h-2.4z" fill-rule="evenodd"/>
<path d="M142.9 97.2h2.4v1.4h-2.4z" fill-rule="evenodd"/>
<path d="M142.9 101.6h2.4v1.5h-2.4z" fill-rule="evenodd"/>
<path d="M109.9 95.3h4.3v3.4h-4.3z" fill-rule="evenodd"/>
<path d="M199.6 138.1h3.9v3h-3.9z" fill-rule="evenodd"/>
<path d="M194.3 122.6h2.4v3.1h-2.4z" fill-rule="evenodd"/>
<path d="M202.4 122.9h2.4v3.1h-2.4z" fill-rule="evenodd"/>
<path d="M206.9 95.3h6.2v2.9h-6.2z" fill-rule="evenodd"/>
<path d="M182.6 108.8h4.9v2.9h-4.9z" fill-rule="evenodd"/>
<path d="M182.6 112.6h6.1v2.9h-6.1z" fill-rule="evenodd"/>
<path d="M231.9 138.1h3.9v3h-3.9z" fill-rule="evenodd"/>
<path d="M226.6 122.6h2.4v3.1h-2.4z" fill-rule="evenodd"/>
<path d="M234.7 122.9h2.4v3.1h-2.4z" fill-rule="evenodd"/>
<path d="M264 138.1h3.9v3h-3.9z" fill-rule="evenodd"/>
<path d="M258.7 122.6h2.4v3.1h-2.4z" fill-rule="evenodd"/>
<path d="M266.8 122.9h2.4v3.1h-2.4z" fill-rule="evenodd"/>
<path d="M202.4 98.8h2.4v4.1h-2.4z" fill-rule="evenodd"/>
<path d="M198.3 98.7h2.4v4.1h-2.4z" fill-rule="evenodd"/>
<path d="M194.4 98.8h2.4v4.1h-2.4z" fill-rule="evenodd"/>
<path d="M140.2 30.1h13.4v3.3h-13.4z" fill-rule="evenodd"/>
<path d="M170.9 30.4h14.2v3.3h-14.2z" fill-rule="evenodd"/>
<path d="M198.3 122.8h2.4v3h-2.4z" fill-rule="evenodd"/>
<path d="M230.7 122.8h2.4v3h-2.4z" fill-rule="evenodd"/>
<path d="M262.7 122.8h2.4v3h-2.4z" fill-rule="evenodd"/>
<path d="M105 27.4h15v3.3h-15z" fill-rule="evenodd"/>
<path d="M76.4 27.4h15v3.3h-15z" fill-rule="evenodd"/>
<path d="M50.7 27.4h15.1v3.3h-15.1z" fill-rule="evenodd"/>
<path d="M49.6 122.8h2.4v3.1h-2.4z" fill-rule="evenodd"/>
<path d="M53.8 123h2.4v3h-2.4z" fill-rule="evenodd"/>
<path d="M45.3 122.7h2.4v3.1h-2.4z" fill-rule="evenodd"/>
<path d="M77.7 122.7h2.4v3.1h-2.4z" fill-rule="evenodd"/>
<path d="M82 122.8h2.4v3.1h-2.4z" fill-rule="evenodd"/>
<path d="M86.2 123h2.4v3h-2.4z" fill-rule="evenodd"/>
<path d="M189.6 108.9h4.9v2.9h-4.9z" fill-rule="evenodd"/>
<path d="M189.6 112.7h6.1v2.9h-6.1z" fill-rule="evenodd"/>
<path d="M207.1 109h4.9v2.8h-4.9z" fill-rule="evenodd"/>
<path d="M207.1 112.8h6.1v2.8h-6.1z" fill-rule="evenodd"/>
<path d="M221.9 108.9h4.9v2.9h-4.9z" fill-rule="evenodd"/>
<path d="M221.9 112.7h6.1v2.9h-6.1z" fill-rule="evenodd"/>
<path d="M239.4 109h4.9v2.8h-4.9z" fill-rule="evenodd"/>
<path d="M239.4 112.8h6.1v2.8h-6.1z" fill-rule="evenodd"/>
<path d="M254 108.9h4.9v2.9h-4.9z" fill-rule="evenodd"/>
<path d="M254 112.7h6.1v2.9h-6.1z" fill-rule="evenodd"/>
<path d="M271.5 109h4.9v2.8h-4.9z" fill-rule="evenodd"/>
<path d="M271.5 112.8h6.2v2.8h-6.2z" fill-rule="evenodd"/>
<path d="M38.3 75.1h5.1v3.3h-5.1z" fill-rule="evenodd"/>
<path d="M37.9 70.9h5.1v3.3h-5.1z" fill-rule="evenodd"/>
<path d="M37.8 66.4h5.4v3.4h-5.4z" fill-rule="evenodd"/>
<path d="M39.3 46.1h3.6v3.4h-3.6z" fill-rule="evenodd"/>
<path d="M39.7 50.3h3.6v3.4h-3.6z" fill-rule="evenodd"/>
<path d="M39.8 54.7h3.6v3.3h-3.6z" fill-rule="evenodd"/>
<path d="M36.3 113.4h2.6v3.3h-2.6z" fill-rule="evenodd"/>
<path d="M68.7 113.5h2.5v3.3h-2.5z" fill-rule="evenodd"/>
<path d="M111.5 101.4h2.6v2.1h-2.6z" fill-rule="evenodd"/>
<path d="M117.8 97.6h2.7v2.1h-2.7z" fill-rule="evenodd"/>
<path d="M122 95.5h4.4v2.6h-4.4z" fill-rule="evenodd"/>
<path d="M107.6 107.6h5.1v2.4h-5.1z" fill-rule="evenodd"/>
<path d="M117.8 108.2h2.5v1.9h-2.5z" fill-rule="evenodd"/>
<path d="M118 110.9h2.5v2h-2.5z" fill-rule="evenodd"/>
<path d="M117.7 104.6h2.5v2h-2.5z" fill-rule="evenodd"/>
<path d="M121.9 109.6h3.8v2.2h-3.8z" fill-rule="evenodd"/>
<path d="M119.5 122.5h3.3v1.9h-3.3z" fill-rule="evenodd"/>
<path d="M126.5 119.8h3.3v1.9h-3.3z" fill-rule="evenodd"/>
<path d="M147.4 149.2h15.9v3.3h-15.9z" fill-rule="evenodd"/>
<path d="M112.2 137.8h3.9v3h-3.9z" fill-rule="evenodd"/>
<path d="M251.3 181.5h24.2v4.7h-24.2z" fill-rule="evenodd"/>
<path d="M45.5 159.5h11.3v3.3h-11.3z" fill-rule="evenodd"/>
<path d="M77.5 159.5h11.3v3.4h-11.3z" fill-rule="evenodd"/>
<path d="M260.2 189.8h30.9v3.6h-30.9z" fill-rule="evenodd"/>
<path d="M262.6 194.3h26.2v3.6h-26.2z" fill-rule="evenodd"/>
<path d="M279.4 198.8h12v3.6h-12z" fill-rule="evenodd"/>
</g>
<path d="M283.4 201.4v.5M286.8 201.4v.5" fill="none" stroke="#000" stroke-width=".21"/>
<g fill="#fff">
<path d="M248.2 189.8h9.5v3.6h-9.5z" fill-rule="evenodd"/>
<path d="M248.2 194.3h9.5v3.6h-9.5z" fill-rule="evenodd"/>
</g>
<path d="M247 189.4h45v13.5h-45zM247 193.9h45M247 198.4h45M258.5 189.4v13.5M268.5 198.4v4.5M278.2 198.4v4.5" fill="none" stroke="#000" stroke-width=".6"/>
<path d="M3.2 .1h293.7v207.6h-293.7z" fill="none" stroke="#000" stroke-width=".21"/>
<path d="M27.8 5h264.2v197.9h-264.2z" fill="none" stroke="#000" stroke-width=".6" stroke-linecap="butt"/>
<text font-size="4.9" x="251.3" y="185.8">每组涂布22KW</text>
<g font-size="4.4">
<text x="49.7" y="93.7">A41</text>
<text x="82.1" y="93.7">A42</text>
</g>
<g font-size="3.8">
<text x="248.2" y="193.1">设备名称</text>
<text x="248.2" y="197.6">图纸类型</text>
<text x="260.2" y="193.1">2+2复 合 涂 布 机</text>
<text x="262.6" y="197.6">主 回 路 原 理 4</text>
<text x="248.4" y="202.1">序 号</text>
<text x="259.7" y="202.1">第 4 张</text>
<text x="269.7" y="202.1">日 期</text>
<text x="279.4" y="202.1">25</text>
<text x="284.6" y="202.1">8</text>
<text x="287.9" y="202.1">20</text>
</g>
<g font-size="3.5">
<text x="141.9" y="27.6">烘箱4</text>
<text x="172.7" y="27.9">烘箱4</text>
<text x="50.7" y="30.5">牵引4电机</text>
<text x="76.4" y="30.5">水冷4电机</text>
<text x="105.1" y="30.5">涂胶4电机</text>
<text x="140.2" y="33.2">动力电机</text>
<text x="170.9" y="33.4">排废风机</text>
<text x="199.9" y="30.4">左压辊4升降</text>
<text x="232.6" y="30.9">右压辊4升降</text>
<text x="264.5" y="30.6">胶盒4升降</text>
<text x="45" y="152.7">牵引4电机</text>
<text x="76.1" y="152.7">水冷4电机</text>
<text x="106.3" y="152.1">涂胶4电机</text>
<text x="147.4" y="152.2">烘箱4动力</text>
<text x="169.4" y="152.1">排废4风机</text>
<text x="192.6" y="152.7">左压辊4升降</text>
<text x="224.9" y="152.7">右压辊4升降</text>
<text x="256.1" y="152.7">胶盒4升降</text>
<text x="45.5" y="162.6">线长20米</text>
<text x="77.5" y="162.6">线长40米</text>
</g>
<g font-size="3.4">
<text x="39.4" y="49.1">1C</text>
<text x="39.7" y="53.3">1B</text>
<text x="39.9" y="57.7">1A</text>
<text x="37.8" y="69.5">L23</text>
<text x="38" y="73.9">L22</text>
<text x="38.3" y="78.1">L21</text>
<text x="109.9" y="98.3">A43</text>
<text x="152.2" y="97.7">A44</text>
<text x="99.3" y="139.1">43F</text>
<text x="132.7" y="139.1">44F</text>
<text x="46.8" y="158.2">4</text>
<text x="50.4" y="158.2">4KW</text>
<text x="79.7" y="158.2">7</text>
<text x="83.2" y="158.2">5KW</text>
<text x="109.8" y="157.6">2</text>
<text x="113.4" y="157.6">2KW</text>
<text x="152.7" y="157.8">4KW</text>
<text x="173" y="157.6">7</text>
<text x="176.5" y="157.6">5KW</text>
<text x="197.9" y="158.2">120W</text>
<text x="230.2" y="158.2">120W</text>
<text x="261.4" y="158.2">120W</text>
</g>
<g font-size="3.1">
<text x="40.3" y="89.7">L31</text>
<text x="47.5" y="88.1">L1</text>
<text x="51.8" y="88.1">L2</text>
<text x="56.3" y="88.1">L3</text>
<text x="72.8" y="89.7">L31</text>
<text x="80" y="88.1">L1</text>
<text x="84.2" y="88.1">L2</text>
<text x="88.7" y="88.1">L3</text>
<text x="40.3" y="93.9">L32</text>
<text x="72.8" y="93.9">L32</text>
<text x="40" y="101.6">7A-</text>
<text x="40.1" y="97.8">7A+</text>
<text x="72.5" y="101.6">8A-</text>
<text x="72.5" y="97.8">8A+</text>
<text x="48.5" y="111.5">U</text>
<text x="51.9" y="111.5">V</text>
<text x="55.5" y="111.5">W</text>
<text x="80.9" y="111.5">U</text>
<text x="84.4" y="111.5">V</text>
<text x="87.9" y="111.5">W</text>
<text x="51" y="141">M41</text>
<text x="83.4" y="141">M42</text>
<text x="112.2" y="140.6">M43</text>
<text x="153.1" y="141">M44</text>
<text x="175.7" y="141">M45</text>
<text x="199.6" y="140.8">M46</text>
<text x="231.9" y="140.8">M47</text>
<text x="264.1" y="140.8">M48</text>
</g>
<g font-size="3">
<text x="102" y="74.1">QF41</text>
<text x="102" y="78">(C32)</text>
<text x="108.8" y="93">L1</text>
<text x="112.9" y="92.9">L2</text>
<text x="117.3" y="92.9">L3</text>
<text x="149.3" y="93">L1</text>
<text x="153.4" y="92.9">L2</text>
<text x="157.8" y="92.9">L3</text>
<text x="184" y="93.1">QF42</text>
<text x="208.1" y="94.1">QF43</text>
<text x="182.8" y="96.9">(13-18A)</text>
<text x="206.9" y="97.9">(C10)</text>
<text x="182.7" y="111.5">KM43</text>
<text x="189.6" y="111.6">KM44</text>
<text x="207.2" y="111.6">KM45</text>
<text x="221.9" y="111.6">KM46</text>
<text x="239.5" y="111.6">KM47</text>
<text x="254" y="111.6">KM48</text>
<text x="271.6" y="111.6">KM49</text>
<text x="109.9" y="116.5">U</text>
<text x="113.8" y="116.7">V</text>
<text x="117.3" y="116.4">W</text>
<text x="150.4" y="116.5">U</text>
<text x="154.3" y="116.7">V</text>
<text x="157.8" y="116.4">W</text>
<text x="182.7" y="115.3">(C32)</text>
<text x="189.6" y="115.4">(D09)</text>
<text x="207.2" y="115.4">(D09)</text>
<text x="221.9" y="115.4">(D09)</text>
<text x="239.5" y="115.4">(D09)</text>
<text x="254" y="115.4">(D09)</text>
<text x="271.6" y="115.4">(D09)</text>
</g>
<g font-size="2.7">
<text x="122" y="97.8">AQ1+</text>
<text x="122" y="104.9">2044</text>
<text x="162.5" y="104.9">AQ1+</text>
<text x="32.5" y="113.4" transform="rotate(90 32.5 113.4)">7B+</text>
<text x="36.6" y="113.5" transform="rotate(90 36.6 113.5)">7B-</text>
<text x="64.8" y="113.4" transform="rotate(90 64.8 113.4)">8B+</text>
<text x="68.9" y="113.5" transform="rotate(90 68.9 113.5)">8B-</text>
<text x="122" y="108.6">C0M</text>
<text x="162.4" y="111.9">2034</text>
<text x="162.5" y="108.6">COM</text>
<text x="29.5" y="123.8">KM41</text>
<text x="61.9" y="123.8">KM42</text>
<text x="29.5" y="127.3">(D32)</text>
<text x="61.9" y="127.3">(D32)</text>
<text x="32.1" y="132.2" transform="rotate(90 32.1 132.2)">A+</text>
<text x="36.5" y="132.3" transform="rotate(90 36.5 132.3)">A-</text>
<text x="64.5" y="132.2" transform="rotate(90 64.5 132.2)">A+</text>
<text x="68.9" y="132.3" transform="rotate(90 68.9 132.3)">A-</text>
</g>
<g font-size="2.5">
<text x="107" y="84.7" transform="rotate(90 107 84.7)">1A41</text>
<text x="111.1" y="84.8" transform="rotate(90 111.1 84.8)">1B41</text>
<text x="115.6" y="84.8" transform="rotate(90 115.6 84.8)">1C41</text>
<text x="122.3" y="101.3">GND</text>
<text x="162.8" y="101.3">GND</text>
<text x="170.2" y="98.8" transform="rotate(90 170.2 98.8)">1A42</text>
<text x="174.3" y="98.9" transform="rotate(90 174.3 98.9)">1B42</text>
<text x="178.7" y="98.9" transform="rotate(90 178.7 98.9)">1C42</text>
<text x="194.7" y="98.8" transform="rotate(90 194.7 98.8)">1A43</text>
<text x="198.6" y="98.8" transform="rotate(90 198.6 98.8)">1B43</text>
<text x="202.6" y="98.8" transform="rotate(90 202.6 98.8)">1C43</text>
<text x="107.6" y="109.8">MD310</text>
<text x="152" y="112.5">MD310</text>
<text x="45.5" y="122.7" transform="rotate(90 45.5 122.7)">U41</text>
<text x="49.8" y="122.9" transform="rotate(90 49.8 122.9)">V41</text>
<text x="54.1" y="123" transform="rotate(90 54.1 123)">W41</text>
<text x="77.9" y="122.7" transform="rotate(90 77.9 122.7)">U42</text>
<text x="82.2" y="122.9" transform="rotate(90 82.2 122.9)">V42</text>
<text x="86.5" y="123" transform="rotate(90 86.5 123)">W42</text>
<text x="107.1" y="122.8" transform="rotate(90 107.1 122.8)">U43</text>
<text x="111.3" y="122.9" transform="rotate(90 111.3 122.9)">V43</text>
<text x="115.6" y="123.1" transform="rotate(90 115.6 123.1)">W43</text>
<text x="147.5" y="122.8" transform="rotate(90 147.5 122.8)">U44</text>
<text x="151.8" y="122.9" transform="rotate(90 151.8 122.9)">V44</text>
<text x="156.1" y="123.1" transform="rotate(90 156.1 123.1)">W44</text>
<text x="170.2" y="122.8" transform="rotate(90 170.2 122.8)">U45</text>
<text x="174.5" y="122.9" transform="rotate(90 174.5 122.9)">V45</text>
<text x="178.7" y="123.1" transform="rotate(90 178.7 123.1)">W45</text>
<text x="194.5" y="122.6" transform="rotate(90 194.5 122.6)">U46</text>
<text x="198.6" y="122.8" transform="rotate(90 198.6 122.8)">V46</text>
<text x="202.7" y="122.9" transform="rotate(90 202.7 122.9)">W46</text>
<text x="226.8" y="122.6" transform="rotate(90 226.8 122.6)">U47</text>
<text x="230.9" y="122.8" transform="rotate(90 230.9 122.8)">V47</text>
<text x="234.9" y="122.9" transform="rotate(90 234.9 122.9)">W47</text>
<text x="259" y="122.6" transform="rotate(90 259 122.6)">U48</text>
<text x="262.9" y="122.8" transform="rotate(90 262.9 122.8)">V48</text>
<text x="267.1" y="122.9" transform="rotate(90 267.1 122.9)">W48</text>
</g>
<g font-size="2.2">
<text x="56" y="95.8">CN6A</text>
<text x="88.4" y="95.8">CN6A</text>
<text x="46.1" y="99.1">B+</text>
<text x="78.6" y="99.1">B+</text>
<text x="46" y="102.8">B-</text>
<text x="47.9" y="107.6">CN2</text>
<text x="55.1" y="103.5">CN6B</text>
<text x="78.4" y="102.8">B-</text>
<text x="80.3" y="107.6">CN2</text>
<text x="87.5" y="103.5">CN6B</text>
<text x="29.6" y="108.2">FU41</text>
<text x="29.6" y="111">(63A)</text>
<text x="62" y="108.2">FU42</text>
<text x="62" y="111">(63A)</text>
<text x="121.9" y="111.6">2024</text>
<text x="42.3" y="139.4">BM</text>
<text x="74.7" y="139.4">BM</text>
<text x="140.6" y="138.6">BM44</text>
</g>
<g font-size="2.1">
<text x="146.8" y="95.8">A+</text>
<text x="117.5" y="96.6">+10V</text>
<text x="117.8" y="99.5">AI1</text>
<text x="146.8" y="99.8">B+</text>
<text x="146.9" y="101.9">B-</text>
<text x="146.9" y="97.7">A-</text>
<text x="157.9" y="96.6">+10V</text>
<text x="158.1" y="99.6">AI2</text>
<text x="111.5" y="103.3">AI2</text>
<text x="117.8" y="102.7">GND</text>
<text x="146.8" y="106">Z-</text>
<text x="146.9" y="104">Z+</text>
<text x="158.4" y="102.7">GND</text>
<text x="158.5" y="106.4">AI1</text>
<text x="146.5" y="108.1">5/15</text>
<text x="146.8" y="110.1">COM</text>
<text x="147.1" y="112.2">PE</text>
</g>
<g font-size="1.9">
<text x="117.7" y="106.3">DI2</text>
<text x="142.9" y="106.7">12+</text>
<text x="117.8" y="109.9">COM</text>
<text x="118" y="112.6">DI1</text>
<text x="142.9" y="108.9">12-</text>
<text x="142.9" y="111.2">PE1</text>
<text x="119.5" y="124.2">KA57</text>
<text x="126.5" y="121.5">KA40</text>
<text x="159.7" y="124">KA57</text>
</g>
<g font-size="1.8">
<text x="45.8" y="91">L1C</text>
<text x="46" y="94.9">L2C</text>
<text x="78.3" y="91">L1C</text>
<text x="78.3" y="94.9">L2C</text>
</g>
<g font-size="1.6">
<text x="158.9" y="112.4">DI1</text>
<text x="158.9" y="110">COM</text>
</g>
<g font-size="1.4">
<text x="142.9" y="94.3">12A+</text>
<text x="142.9" y="98.5">12B+</text>
<text x="142.9" y="102.9">12Z+</text>
</g>
</svg>
